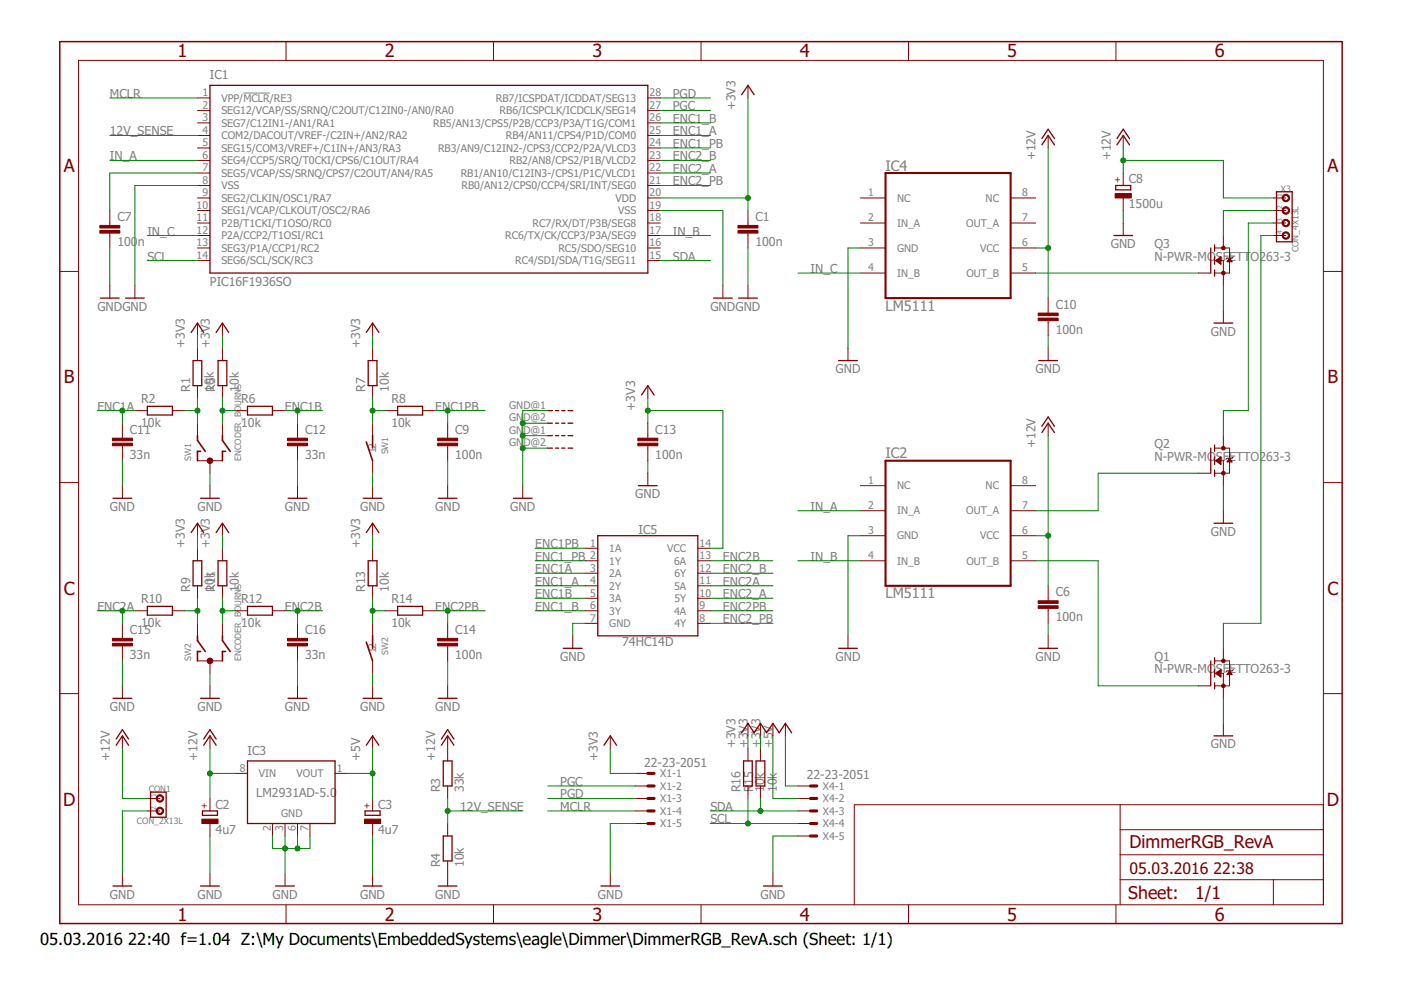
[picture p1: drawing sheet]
<svg xmlns="http://www.w3.org/2000/svg" width="297mm" height="210mm" viewBox="0 0 297 210" stroke-linecap="round" stroke-linejoin="round" font-family="sans-serif">
<path d="M51.6 19.7h5.6" fill="none" stroke="#808080" stroke-width=".21"/>
<g fill="none" stroke="#800000" stroke-width=".21">
<path d="M16.7 12.8h263.9v179h-263.9zM60.6 8.8v4M104.6 8.8v4M148.6 8.8v4M158.6 18.1v2.7M192.6 8.8v4M236.6 8.8v4M41.9 20.8h2.6M41.9 23.4h2.6M41.9 26.1h2.6M41.9 28.7h2.6M41.9 31.4h2.6"/>
<path d="M41.9 34h2.6M41.9 36.7h2.6M41.9 39.3h2.6M137.4 20.8h2.6M137.4 23.4h2.6M137.4 26.1h2.6M137.4 28.7h2.6M137.4 31.4h2.6M137.4 34h2.6M137.4 36.7h2.6M137.4 39.3h2.6M222.2 28.7v2.7"/>
<path d="M238.1 28.7v2.7M238.1 36.7v2.6M12.7 57.6h4M23.3 44.6v3.2M23.3 49.4v3.2M41.9 42h2.6M41.9 44.6h2.6M41.9 47.3h2.6M41.9 49.9h2.6M41.9 52.6h2.6M41.9 55.2h2.6M137.4 42h2.6"/>
<path d="M137.4 44.6h2.6M137.4 47.3h2.6M137.4 49.9h2.6M137.4 52.6h2.6M137.4 55.2h2.6M158.6 44.6v3.2M158.6 49.4v3.2M182.4 42h5.3M182.4 47.3h5.3M182.4 52.6h5.3M182.4 57.9h5.3M214.3 42h5.3"/>
<path d="M214.3 47.3h5.3M214.3 52.6h5.3M214.3 57.9h5.3M238.1 42v2.6M238.1 47.3v2.6M254.1 57.9h2.6M257.5 52.6h3.2v5.3h-3.2M257.5 55.2h1.9v5.3M257.8 55.2l1-.8v1.6zM257.9 55.3h.9M257.9 55.2h.9M258 55.4h.8"/>
<path d="M258 55.1h.8M258.2 55.6h.6M258.2 54.9h.6M258.4 55.7h.4M258.4 54.8h.4M258.5 55.8h.3M258.6 54.7h.2M258.7 55.9h.1M258.7 54.5h.1M259.4 49.9v2.7M260.2 55.4h1M260.3 55.3h.8"/>
<path d="M260.4 55.2h.6M260.5 55.1h.4M260.6 54.9h.2M260.6 54.8h.2M260.7 54.7l.5 .8h-1zM261.5 54.4l-.3 .3h-1l-.3 .3M270 42h2.6M270 44.6h2.6M270 47.3h2.6M270 49.9h2.6M280.6 57.6h4M23.3 60.5v2.7"/>
<path d="M28.6 60.5v2.7M41.9 68.5v2.7M41.9 73.8v2.7M47.2 68.5v2.7M47.2 73.8v2.7M79 68.5v2.7M79 73.8v2.7M153.3 60.5v2.7M158.6 60.5v2.7M179.8 73.8v2.7M222.2 63.2v3.2M222.2 68v3.2"/>
<path d="M222.2 73.8v2.7M259.4 65.8v2.7M26 89.7v3.2M26 94.5v3.2M28.6 87.1h2.6M36.6 87.1h2.6M41.9 97.7h5.3M41.9 81.8v2.6M41.9 89.7v2.7M44.5 97.7v2.6M47.2 81.8v2.6M47.2 89.7v2.7"/>
<path d="M49.8 87.1h2.7M57.8 87.1h2.6M63.1 89.7v3.2M63.1 94.5v3.2M79 81.8v2.6M79 89.7v2.7M79 97.7v2.6M81.6 87.1h2.7M89.6 87.1h2.7M94.9 89.7v3.2M94.9 94.5v3.2M137.4 81.8v2.6"/>
<path d="M137.4 89.7v3.2M137.4 94.5v3.2M222.2 89.7v2.7M257.5 97.7h1.9v5.3M257.5 95h3.2v5.3h-3.2M257.8 97.7l1-.8v1.6zM257.8 97.7h1M257.9 97.6h.9M258 97.9h.8M258.1 97.5h.7M258.2 98h.6M258.2 97.3h.6"/>
<path d="M258.3 98.1h.5M258.4 97.2h.4M258.5 98.2h.3M258.6 97.1h.2M258.7 98.4h.1M258.7 97h.1M259.4 92.4v2.6M260.2 97.9h1M260.3 97.7h.8M260.4 97.6h.6M260.5 97.5h.4M260.6 97.3h.2"/>
<path d="M260.6 97.2h.1M260.7 97.2l.5 .7h-1zM261.5 96.9l-.3 .3h-1l-.3 .2M12.7 102.3h4M26 103v2.6M41.9 110.9v2.7M41.9 116.2v2.7M44.5 103v2.6M47.2 110.9v2.7M47.2 116.2v2.7M63.1 103v2.6M79 103v2.6"/>
<path d="M79 110.9v2.7M79 116.2v2.7M94.9 103v2.6M110.8 103v2.6M124.1 118.9h2.6M124.1 116.2h2.6M137.4 100.3v2.7M148 118.9h2.6M148 116.2h2.6M182.4 103h5.3M182.4 108.3h5.3M182.4 113.6h5.3"/>
<path d="M182.4 118.9h5.3M214.3 103h5.3M214.3 108.3h5.3M214.3 113.6h5.3M214.3 118.9h5.3M254.1 100.3h2.6M259.4 108.3v2.6M280.6 102.3h4M26 132.2v3.1M26 136.9v3.2M28.6 129.5h2.6M36.6 129.5h2.6"/>
<path d="M41.9 124.2v2.7M41.9 132.2v2.6M47.2 124.2v2.7M47.2 132.2v2.6M49.8 129.5h2.7M57.8 129.5h2.6M63.1 132.2v3.1M63.1 136.9v3.2M79 124.2v2.7M79 132.2v2.6M81.6 129.5h2.7M89.6 129.5h2.7"/>
<path d="M94.9 132.2v3.1M94.9 136.9v3.2M121.4 134.8v2.7M124.1 126.9h2.6M124.1 124.2h2.6M124.1 121.5h2.6M124.1 129.5h2.6M124.1 132.2h2.6M148 126.9h2.6M148 124.2h2.6M148 121.5h2.6M148 129.5h2.6"/>
<path d="M148 132.2h2.6M179.8 134.8v2.7M222.2 124.2v3.2M222.2 129v3.2M222.2 134.8v2.7M259.4 137.5v2.6M12.7 147.1h4M26 145.4v2.7M26 156v2.7M41.9 140.1h5.3M44.5 140.1v2.7M44.5 145.4v2.7"/>
<path d="M44.5 156v2.7M63.1 145.4v2.7M79 140.1v2.7M79 145.4v2.7M79 156v2.7M94.9 145.4v2.7M94.9 156v5.3M129.4 156v2.7M158.6 153.4v2.6M158.6 158.7v2.6M161.2 153.4v2.6M161.2 158.7v2.6"/>
<path d="M163.9 153.4v2.6M166.5 153.4v2.6M254.1 145.4h2.6M257.5 142.8h1.9v5.3M257.5 140.1h3.2v5.3h-3.2M257.8 142.8l1-.8v1.6zM257.9 142.7h.9M258 142.9h.8M258 142.6h.8M258.2 143.1h.6M258.2 142.4h.6M258.4 143.2h.4"/>
<path d="M258.4 142.3h.4M258.5 143.3h.3M258.6 142.2h.2M258.7 143.4h.1M258.7 142h.1M259.4 153.4v2.6M260.2 142.9h1M260.3 142.8h.8M260.4 142.7h.6M260.5 142.6h.4M260.6 142.4h.2M260.6 142.3h.2"/>
<path d="M260.7 142.2l.5 .8h-1zM261.5 142l-.3 .2h-1l-.3 .3M280.6 147.1h4M31.2 169.3h2.7M31.2 171.9h2.7M44.5 169.3v2.6M44.5 174.6v2.6M49.8 164h2.7M57.8 174.6v2.6M60.4 174.6v2.6M63.1 174.6v2.6M65.7 174.6v2.6"/>
<path d="M71 164h2.7M79 169.3v2.6M79 174.6v2.6M94.9 166.6v2.7M94.9 174.6v2.6M134.7 164h2.7M134.7 166.6h2.7M134.7 169.3h2.7M134.7 171.9h2.7M134.7 174.6h2.7M158.6 166.6v2.7M161.2 166.6v2.7"/>
<path d="M169.2 166.6h2.6M169.2 169.3h2.6M169.2 171.9h2.6M169.2 174.6h2.6M169.2 177.2h2.6M237.5 170.6v21.2M237.5 175.9h43.1M280.6 170.6h-99.5v21.2M26 185.2v2.7M44.5 185.2v2.7M60.4 185.2v2.7M60.6 191.8v4"/>
<path d="M79 185.2v2.7M94.9 182.5v5.4M104.6 191.8v4M129.4 185.2v2.7M148.6 191.8v4M163.9 185.2v2.7M192.6 191.8v4M236.6 191.8v4M237.5 186.5h43.1M237.5 181.2h43.1M270 186.5v5.3"/>
</g>
<path d="M12.7 8.8h271.9v187h-271.9z" fill="none" stroke="#800000" stroke-width=".32"/>
<g fill="none" stroke="#800000" stroke-width=".28">
<path d="M44.5 18.1h92.9v39.8h-92.9zM157.2 20.1l1.4-2 1.3 2M220.9 30.7l1.3-2 1.4 2M220.9 29.4l1.3-2 1.4 2M236.6 39.3h3.1v1h-3.1zM236.8 30.7l1.3-2 1.4 2M236.8 29.4l1.3-2 1.4 2M236.2 49.9h3.9M256.7 52.6v5.3M257.5 51.9v1.4M257.5 54.4v1.6M257.5 57.2v1.3"/>
<path d="M270.6 40.7h3.4v10.6h-3.4zM21.3 63.2h4M26.6 63.2h4M40.5 70.5l1.4-2 1.3 2M40.9 76.5h1.9v5.3h-1.9zM45.8 70.5l1.4-2 1.3 2M46.2 76.5h1.9v5.3h-1.9zM77.7 70.5l1.3-2 1.3 2M78.1 76.5h1.8v5.3h-1.8zM151.3 63.2h4M156.6 63.2h4M177.8 76.5h4"/>
<path d="M220.2 76.5h4M257.4 68.5h4M31.2 86.1h5.4v1.9h-5.4zM52.5 86.1h5.3v1.9h-5.3zM84.3 86.1h5.3v1.9h-5.3zM116.1 87.1h1M116.1 89.7h1M116.1 92.4h1M116.1 95h1M117.8 87.1h.6M117.8 89.7h.6M117.8 92.4h.6"/>
<path d="M117.8 95h.6M119.1 87.1h.7M119.1 89.7h.7M119.1 92.4h.7M119.1 95h.7M120.4 87.1h1M120.4 89.7h1M120.4 92.4h1M120.4 95h1M136 83.8l1.4-2 1.3 2M220.9 91.7l1.3-2 1.4 2M220.9 90.4l1.3-2 1.4 2"/>
<path d="M256.7 95v5.3M257.5 94.4v1.3M257.5 96.9v1.6M257.5 99.7v1.3M24 105.6h3.9M40.5 112.9l1.4-2 1.3 2M40.9 118.9h1.9v5.3h-1.9zM42.5 105.6h4M45.8 112.9l1.4-2 1.3 2M46.2 118.9h1.9v5.3h-1.9zM61.1 105.6h4M77 105.6h4"/>
<path d="M77.7 112.9l1.3-2 1.3 2M78.1 118.9h1.8v5.3h-1.8zM92.9 105.6h4M108.8 105.6h4M126.7 113.6h21.3v21.2h-21.3zM135.4 103h3.9M257.4 110.9h4M31.2 128.6h5.4v1.8h-5.4zM52.5 128.6h5.3v1.8h-5.3zM84.3 128.6h5.3v1.8h-5.3zM119.4 137.5h4M177.8 137.5h4"/>
<path d="M220.2 137.5h4M257.5 139.4v1.4M24 148.1h3.9M24.6 158l1.4-2 1.3 2M24.6 156.7l1.4-2 1.3 2M42.5 148.1h4M43.2 158l1.3-2 1.3 2M43.2 156.7l1.3-2 1.3 2M61.1 148.1h4M77 148.1h4M77.7 158l1.3-2 1.3 2M92.9 148.1h4"/>
<path d="M93.6 158l1.3-2 1.3 2M93.6 156.7l1.3-2 1.3 2M128.1 158l1.3-2 1.3 2M157.2 155.4l1.4-2 1.3 2 1.3-2 1.3 2 1.4-2 1.3 2 1.3-2 1.4 2M256.7 140.1v5.3M257.4 156h4M257.5 142v1.6M257.5 144.8v1.3M31.9 168h3.3v5.3h-3.3zM42.9 171.9h3.2v1h-3.2zM52.5 161.3h18.5v13.3h-18.5zM77.4 171.9h3.2v1h-3.2z"/>
<path d="M94 161.3h1.8v5.3h-1.8zM94 177.2h1.8v5.3h-1.8zM157.6 161.3h1.9v5.3h-1.9zM160.3 161.3h1.9v5.3h-1.9zM24 187.9h3.9M42.5 187.9h4M58.4 187.9h4M77 187.9h4M92.9 187.9h4M127.4 187.9h4M161.9 187.9h4"/>
</g>
<path d="M137.4 164h1.3M137.4 166.6h1.3M137.4 169.3h1.3M137.4 171.9h1.3M137.4 174.6h1.3M171.8 166.6h1.4M171.8 169.3h1.4M171.8 171.9h1.4M171.8 174.6h1.4M171.8 177.2h1.4" fill="none" stroke="#800000" stroke-width=".66"/>
<g fill="#800000" stroke="#800000" stroke-width=".21">
<path d="M156.5 48.9h4.2v.5h-4.2z"/>
<path d="M156.5 47.8h4.2v.5h-4.2z"/>
<path d="M42.8 173.7h3.4v.9h-3.4z"/>
<path d="M77.3 173.7h3.4v.9h-3.4z"/>
<path d="M220.1 128.4h4.2v.6h-4.2z"/>
<path d="M220.1 127.4h4.2v.5h-4.2z"/>
<path d="M21.2 48.9h4.2v.5h-4.2z"/>
<path d="M21.2 47.8h4.2v.5h-4.2z"/>
<path d="M236.4 41h3.5v1h-3.5z"/>
<path d="M220.1 67.4h4.2v.6h-4.2z"/>
<path d="M220.1 66.4h4.2v.5h-4.2z"/>
<path d="M92.8 94h4.2v.5h-4.2z"/>
<path d="M92.8 92.9h4.2v.6h-4.2z"/>
<path d="M23.8 94h4.3v.5h-4.3z"/>
<path d="M23.8 92.9h4.3v.6h-4.3z"/>
<path d="M61 94h4.2v.5h-4.2z"/>
<path d="M61 92.9h4.2v.6h-4.2z"/>
<path d="M135.2 94h4.3v.5h-4.3z"/>
<path d="M135.2 92.9h4.3v.6h-4.3z"/>
<path d="M92.8 136.4h4.2v.5h-4.2z"/>
<path d="M92.8 135.3h4.2v.6h-4.2z"/>
<path d="M23.8 136.4h4.3v.5h-4.3z"/>
<path d="M23.8 135.3h4.3v.6h-4.3z"/>
<path d="M61 136.4h4.2v.5h-4.2z"/>
<path d="M61 135.3h4.2v.6h-4.2z"/>
</g>
<g fill="#800000" stroke="#800000" stroke-width=".21">
<path d="M272 41.5a.8 .8 0 0 1 1.3 0 .8 .8 0 0 1-.4 1.2 .8 .8 0 0 1-1.1-.7h.3a.53 .53 0 0 1 .7-.5 .53 .53 0 0 1 .2 .8 .53 .53 0 0 1-.9-.1v-.2h-.3z" fill-rule="evenodd"/>
<path d="M272 44.1a.8 .8 0 0 1 1.3 0 .8 .8 0 0 1-.4 1.3 .8 .8 0 0 1-1.1-.8h.3a.53 .53 0 0 1 .7-.5 .53 .53 0 0 1 .2 .9 .53 .53 0 0 1-.9-.2v-.2h-.3z" fill-rule="evenodd"/>
<path d="M272 46.8a.8 .8 0 0 1 1.3 0 .8 .8 0 0 1-.4 1.2 .8 .8 0 0 1-1.1-.7h.3a.53 .53 0 0 1 .7-.6 .53 .53 0 0 1 .2 .9 .53 .53 0 0 1-.9-.1v-.2h-.3z" fill-rule="evenodd"/>
<path d="M272 49.4a.8 .8 0 0 1 1.3 .1 .8 .8 0 0 1-.4 1.2 .8 .8 0 0 1-1.1-.8h.3a.53 .53 0 0 1 .7-.5 .53 .53 0 0 1 .2 .9 .53 .53 0 0 1-.9-.2v-.2h-.3z" fill-rule="evenodd"/>
<path d="M33.3 168.8a.8 .8 0 0 1 1.3 .1 .8 .8 0 0 1-.5 1.2 .8 .8 0 0 1-1-.8h.3a.53 .53 0 0 1 .7-.5 .53 .53 0 0 1 .2 .8 .53 .53 0 0 1-.9-.1v-.2h-.3z" fill-rule="evenodd"/>
<path d="M33.3 171.4a.8 .8 0 0 1 1.3 .1 .8 .8 0 0 1-.5 1.2 .8 .8 0 0 1-1-.8h.3a.53 .53 0 0 1 .7-.5 .53 .53 0 0 1 .2 .9 .53 .53 0 0 1-.9-.2v-.2h-.3z" fill-rule="evenodd"/>
<circle cx="259.4" cy="145.4" r=".38"/>
<circle cx="259.4" cy="140.1" r=".38"/>
<circle cx="259.4" cy="100.3" r=".38"/>
<circle cx="259.4" cy="95" r=".38"/>
<circle cx="259.4" cy="57.9" r=".38"/>
<circle cx="259.4" cy="52.6" r=".38"/>
<circle cx="44.5" cy="97.7" r=".59"/>
<circle cx="44.5" cy="140.1" r=".59"/>
</g>
<path d="M187.7 36.7h26.6v26.5h-26.6zM187.7 97.7h26.6v26.5h-26.6z" fill="none" stroke="#800000" stroke-width=".44"/>
<path d="M41.9 92.4v1l1.6 2.3M42.5 95.7h-.6v2M47.2 92.4v1l1.6 2.3M47.8 95.7h-.6v2M77.7 93.7l1.3 4M79 92.4v2.6M41.9 134.8v1l1.6 2.3M42.5 138.1h-.6v2M47.2 134.8v1l1.6 2.3M47.8 138.1h-.6v2M77.7 136.1l1.3 4M79 134.8v2.7" fill="none" stroke="#800000" stroke-width=".34"/>
<g fill="none" stroke="#008000" stroke-width=".21">
<path d="M23.3 34h18.6M23.3 20.8h18.6M23.3 28.7h18.6M41.9 39.3h-13.3v21.2M41.9 36.7h-18.6v7.9M140 39.3h10.6M140 34h10.6M140 23.4h10.6M140 20.8h10.6M140 36.7h10.6M140 28.7h10.6M140 31.4h10.6"/>
<path d="M140 26.1h10.6M158.6 20.8v23.8M222.2 31.4v31.8M238.1 34h21.3v8h10.6M238.1 31.4v5.3M23.3 52.6v7.9M31.2 49.9h10.7M31.2 55.2h10.7M140 44.6h13.3v15.9M140 42h18.6M140 49.9h10.6M140 55.2h10.6"/>
<path d="M158.6 52.6v7.9M169.2 57.9h13.2M182.4 52.6h-2.6v21.2M219.6 52.6h2.6M219.6 57.9h34.5M238.1 44.6v2.7M270 44.6h-10.6v5.3M270 47.3h-5.3v39.8h-5.3v5.3M270 49.9h-2.7v82.3h-7.9v5.3M41.9 71.2v2.6M47.2 71.2v2.6M79 71.2v2.6"/>
<path d="M222.2 71.2v2.6M259.4 60.5v5.3M20.6 87.1h8M26 87.1v2.6M26 97.7v5.3M39.2 87.1h2.7M41.9 84.4v5.3M47.2 87.1h2.6M47.2 84.4v5.3M60.4 87.1h8M63.1 87.1v2.6M63.1 97.7v5.3"/>
<path d="M79 84.4v5.3M79 87.1h2.6M92.3 87.1h10.6M94.9 87.1v2.6M94.9 97.7v5.3M110.8 95h5.3M110.8 92.4h5.3M110.8 89.7h5.3M116.1 87.1h-5.3v15.9M137.4 87.1h15.9v29.1h-2.7M137.4 84.4v5.3M137.4 97.7v2.6"/>
<path d="M222.2 92.4v31.8M41.9 113.6v2.6M44.5 100.3v2.7M47.2 113.6v2.6M79 100.3v2.7M79 113.6v2.6M113.5 118.9h10.6M113.5 116.2h10.6M150.6 118.9h13.3M169.2 118.9h13.2M169.2 108.3h13.2M182.4 113.6h-2.6v21.2"/>
<path d="M219.6 113.6h2.6M219.6 118.9h13.2v26.5h21.3M254.1 100.3h-21.3v8h-13.2M259.4 103v5.3M20.6 129.5h8M26 129.5v2.7M39.2 129.5h2.7M41.9 126.9v5.3M47.2 126.9v5.3M47.2 129.5h2.6M60.4 129.5h8M63.1 129.5v2.7"/>
<path d="M79 126.9v5.3M79 129.5h2.6M92.3 129.5h10.6M94.9 129.5v2.7M113.5 121.5h10.6M113.5 126.9h10.6M113.5 129.5h10.6M113.5 124.2h10.6M124.1 132.2h-2.7v2.6M150.6 132.2h13.3M150.6 121.5h13.3M150.6 126.9h13.3"/>
<path d="M150.6 129.5h13.3M150.6 124.2h13.3M222.2 132.2v2.6M26 140.1v5.3M26 158.7v10.6h5.2M44.5 142.8v2.6M44.5 158.7v10.6M63.1 140.1v5.3M79 142.8v2.6M79 158.7v10.6M94.9 140.1v5.3M129.4 158.7v5.3h5.3"/>
<path d="M158.6 156v2.7M161.2 156v2.7M163.9 156v13.3h5.3M166.5 156v10.6h2.7M259.4 148.1v5.3M31.2 171.9h-5.2v13.3M44.5 177.2v8M44.5 164h5.3M57.8 177.2v2.7h7.9v-2.7M60.4 177.2v8M63.1 177.2v2.7M73.7 164h5.3"/>
<path d="M79 177.2v8M94.9 171.9h15.9M94.9 169.3v5.3M116.1 171.9h18.6M116.1 169.3h18.6M116.1 166.6h18.6M134.7 174.6h-5.3v10.6M150.6 174.6h18.6M150.6 171.9h18.6M158.6 169.3v5.3M161.2 169.3v2.6M169.2 177.2h-5.3v8"/>
</g>
<g fill="#008000" stroke="#008000" stroke-width=".21">
<circle cx="60.4" cy="179.9" r=".53"/>
<circle cx="63.1" cy="179.9" r=".53"/>
<circle cx="110.8" cy="95" r=".53"/>
<circle cx="110.8" cy="92.4" r=".53"/>
<circle cx="110.8" cy="89.7" r=".53"/>
<circle cx="44.5" cy="164" r=".53"/>
<circle cx="222.2" cy="113.6" r=".53"/>
<circle cx="238.1" cy="34" r=".53"/>
<circle cx="222.2" cy="52.6" r=".53"/>
<circle cx="79" cy="164" r=".53"/>
<circle cx="94.9" cy="171.9" r=".53"/>
<circle cx="158.6" cy="42" r=".53"/>
<circle cx="137.4" cy="87.1" r=".53"/>
<circle cx="161.2" cy="171.9" r=".53"/>
<circle cx="158.6" cy="174.6" r=".53"/>
<circle cx="47.2" cy="87.1" r=".53"/>
<circle cx="41.9" cy="87.1" r=".53"/>
<circle cx="79" cy="87.1" r=".53"/>
<circle cx="26" cy="87.1" r=".53"/>
<circle cx="63.1" cy="87.1" r=".53"/>
<circle cx="94.9" cy="87.1" r=".53"/>
<circle cx="47.2" cy="129.5" r=".53"/>
<circle cx="41.9" cy="129.5" r=".53"/>
<circle cx="79" cy="129.5" r=".53"/>
<circle cx="26" cy="129.5" r=".53"/>
<circle cx="63.1" cy="129.5" r=".53"/>
<circle cx="94.9" cy="129.5" r=".53"/>
</g>
<g font-size="3.9" fill="#800000">
<text x="37.6" y="12.2">1</text>
<text x="81.6" y="12.2">2</text>
<text x="125.6" y="12.2">3</text>
<text x="169.6" y="12.2">4</text>
<text x="213.6" y="12.2">5</text>
<text x="257.6" y="12.2">6</text>
<text x="13.5" y="36.5">A</text>
<text x="281.4" y="36.5">A</text>
<text x="13.5" y="81.3">B</text>
<text x="281.5" y="81.3">B</text>
<text x="13.5" y="126.1">C</text>
<text x="281.4" y="126.1">C</text>
<text x="13.4" y="170.8">D</text>
<text x="281.3" y="170.8">D</text>
<text x="37.6" y="195.2">1</text>
<text x="81.6" y="195.2">2</text>
<text x="125.6" y="195.2">3</text>
<text x="169.6" y="195.2">4</text>
<text x="213.6" y="195.2">5</text>
<text x="257.6" y="195.2">6</text>
</g>
<g font-size="3.7" fill="#800000">
<text x="239.5" y="179.9">DimmerRGB_RevA</text>
<text x="239.2" y="190.6">Sheet:</text>
<text x="253.4" y="190.5">1/1</text>
</g>
<g font-size="3.5">
<text x="8.5" y="200.4">05.03.2016</text>
<text x="27.2" y="200.4">22:40 f=1.04 Z:\My Documents\EmbeddedSystems\eagle\Dimmer\DimmerRGB_RevA.sch (Sheet: 1/1)</text>
</g>
<g font-size="3.4" fill="#800000">
<text x="239.5" y="185.2">05.03.2016</text>
<text x="257.3" y="185.2">22:38</text>
</g>
<g font-size="3.1" fill="#808080">
<text x="187.7" y="36.2">IC4</text>
<text x="187.7" y="65.8">LM5111</text>
<text x="187.7" y="97.2">IC2</text>
<text x="187.7" y="126.9">LM5111</text>
</g>
<g font-size="2.6" fill="#808080">
<text x="44.5" y="16.8">IC1</text>
<text x="23.3" y="20.8">MCLR</text>
<text x="142.7" y="23.4">PGC</text>
<text x="142.7" y="20.8">PGD</text>
<text x="155.9" y="23.4" transform="rotate(-90 155.9 23.4)">+3V3</text>
<text x="23.3" y="28.7">12V_SENSE</text>
<text x="142.7" y="26.1">ENC1_B</text>
<text x="142.7" y="28.7">ENC1_A</text>
<text x="23.3" y="34">IN_A</text>
<text x="142.7" y="34">ENC2_B</text>
<text x="142.7" y="31.4">ENC1_PB</text>
<text x="219.6" y="34" transform="rotate(-90 219.6 34)">+12V</text>
<text x="235.5" y="34" transform="rotate(-90 235.5 34)">+12V</text>
<text x="142.7" y="36.7">ENC2_A</text>
<text x="142.7" y="39.3">ENC2_PB</text>
<text x="239.3" y="38.8">C8</text>
<text x="24.9" y="46.9">C7</text>
<text x="160.2" y="46.9">C1</text>
<text x="239.3" y="44.1">1500u</text>
<text x="24.9" y="52.2">100</text>
<text x="29.2" y="52.2">n</text>
<text x="31.2" y="49.9">IN_C</text>
<text x="142.7" y="49.9">IN_B</text>
<text x="160.2" y="52.2">100n</text>
<text x="235.5" y="52.6">GND</text>
<text x="244.8" y="52.6">Q3</text>
<text x="31.2" y="55.2">SCL</text>
<text x="142.7" y="55.2">SDA</text>
<text x="171.8" y="57.9">IN_C</text>
<text x="244.8" y="55.2">N-PWR-MOSFETT</text>
<text x="265.1" y="55.2">O263-3</text>
<text x="20.6" y="65.8">GNDGND</text>
<text x="44.5" y="60.5">PIC16F1936SO</text>
<text x="150.6" y="65.8">GNDGND</text>
<text x="223.8" y="65.5">C10</text>
<text x="223.8" y="70.8">100n</text>
<text x="256.7" y="71.2">GND</text>
<text x="39.2" y="73.8" transform="rotate(-90 39.2 73.8)">+3V3</text>
<text x="44.5" y="73.8" transform="rotate(-90 44.5 73.8)">+3V3</text>
<text x="76.3" y="73.8" transform="rotate(-90 76.3 73.8)">+3V3</text>
<text x="40.3" y="83.1" transform="rotate(-90 40.3 83.1)">R1</text>
<text x="45.3" y="83.1" transform="rotate(-90 45.3 83.1)">10k</text>
<text x="45.6" y="83.1" transform="rotate(-90 45.6 83.1)">R5</text>
<text x="50.6" y="83.1" transform="rotate(-90 50.6 83.1)">10k</text>
<text x="77.4" y="83.1" transform="rotate(-90 77.4 83.1)">R7</text>
<text x="82.4" y="83.1" transform="rotate(-90 82.4 83.1)">10k</text>
<text x="177.1" y="79.1">GND</text>
<text x="219.6" y="79.1">GND</text>
<text x="20.6" y="87.1">ENC1A</text>
<text x="29.9" y="85.5">R2</text>
<text x="51.1" y="85.5">R6</text>
<text x="60.4" y="87.1">EN</text>
<text x="63.7" y="87.1">C1B</text>
<text x="83" y="85.5">R8</text>
<text x="92.3" y="87.1">EN</text>
<text x="95.5" y="87.1">C1PB</text>
<text x="134.7" y="87.1" transform="rotate(-90 134.7 87.1)">+3V3</text>
<text x="27.5" y="92">C11</text>
<text x="29.9" y="90.5">10k</text>
<text x="51.1" y="90.5">10k</text>
<text x="64.7" y="92">C12</text>
<text x="83" y="90.5">10k</text>
<text x="96.5" y="92">C9</text>
<text x="138.9" y="92">C13</text>
<text x="219.6" y="95" transform="rotate(-90 219.6 95)">+12V</text>
<text x="244.8" y="95">Q2</text>
<text x="27.5" y="97.3">33n</text>
<text x="64.7" y="97.3">33n</text>
<text x="96.5" y="97.3">100n</text>
<text x="138.9" y="97.3">100n</text>
<text x="244.8" y="97.7">N-PWR-MOSFETTO263-3</text>
<text x="134.7" y="105.6">GND</text>
<text x="23.3" y="108.3">GND</text>
<text x="41.9" y="108.3">GND</text>
<text x="60.4" y="108.3">GND</text>
<text x="76.3" y="108.3">GND</text>
<text x="92.3" y="108.3">GND</text>
<text x="108.2" y="108.3">GND</text>
<text x="135.4" y="113.2">IC5</text>
<text x="171.8" y="108.3">IN_A</text>
<text x="256.7" y="113.6">GND</text>
<text x="39.2" y="116.2" transform="rotate(-90 39.2 116.2)">+3V3</text>
<text x="44.5" y="116.2" transform="rotate(-90 44.5 116.2)">+3V3</text>
<text x="76.3" y="116.2" transform="rotate(-90 76.3 116.2)">+3V3</text>
<text x="113.5" y="118.9">ENC1_PB</text>
<text x="113.5" y="116.2">ENC1PB</text>
<text x="153.3" y="118.9">ENC2B</text>
<text x="171.8" y="118.9">IN_B</text>
<text x="40.3" y="125.5" transform="rotate(-90 40.3 125.5)">R9</text>
<text x="45.3" y="125.5" transform="rotate(-90 45.3 125.5)">10k</text>
<text x="45.6" y="125.5" transform="rotate(-90 45.6 125.5)">R11</text>
<text x="50.6" y="125.5" transform="rotate(-90 50.6 125.5)">10k</text>
<text x="77.4" y="125.5" transform="rotate(-90 77.4 125.5)">R13</text>
<text x="82.4" y="125.5" transform="rotate(-90 82.4 125.5)">10k</text>
<text x="113.5" y="121.5">ENC1A</text>
<text x="113.5" y="124.2">ENC1_A</text>
<text x="153.3" y="121.5">ENC2_B</text>
<text x="153.3" y="124.2">ENC2A</text>
<text x="20.6" y="129.5">ENC2A</text>
<text x="29.9" y="127.9">R10</text>
<text x="51.1" y="127.9">R12</text>
<text x="60.4" y="129.5">EN</text>
<text x="63.7" y="129.5">C2B</text>
<text x="83" y="127.9">R14</text>
<text x="92.3" y="129.5">EN</text>
<text x="95.5" y="129.5">C2PB</text>
<text x="113.5" y="129.5">ENC1_B</text>
<text x="113.5" y="126.9">ENC1B</text>
<text x="153.3" y="126.9">ENC2_A</text>
<text x="153.3" y="129.5">ENC2PB</text>
<text x="223.8" y="131.8">100n</text>
<text x="223.8" y="126.5">C6</text>
<text x="27.5" y="134.4">C15</text>
<text x="29.9" y="133">10k</text>
<text x="51.1" y="133">10k</text>
<text x="64.7" y="134.4">C16</text>
<text x="83" y="133">10k</text>
<text x="96.5" y="134.4">C14</text>
<text x="131.9" y="137.1">74HC14D</text>
<text x="153.3" y="132.2">ENC2_PB</text>
<text x="27.5" y="139.7">33n</text>
<text x="64.7" y="139.7">33n</text>
<text x="96.5" y="139.7">100n</text>
<text x="118.8" y="140.1">GND</text>
<text x="177.1" y="140.1">GND</text>
<text x="219.6" y="140.1">GND</text>
<text x="244.8" y="142.8">N-PWR-MOSFETTO263-3</text>
<text x="244.8" y="140.1">Q1</text>
<text x="23.3" y="150.7">GND</text>
<text x="41.9" y="150.7">GND</text>
<text x="60.4" y="150.7">GND</text>
<text x="76.3" y="150.7">GND</text>
<text x="92.3" y="150.7">GND</text>
<text x="23.3" y="161.3" transform="rotate(-90 23.3 161.3)">+12V</text>
<text x="41.9" y="161.3" transform="rotate(-90 41.9 161.3)">+12V</text>
<text x="52.5" y="160">IC3</text>
<text x="76.3" y="161.3" transform="rotate(-90 76.3 161.3)">+5V</text>
<text x="92.3" y="161.3" transform="rotate(-90 92.3 161.3)">+12V</text>
<text x="126.7" y="161.3" transform="rotate(-90 126.7 161.3)">+3V3</text>
<text x="155.9" y="158.7" transform="rotate(-90 155.9 158.7)">+3V3</text>
<text x="158.6" y="158.7" transform="rotate(-90 158.6 158.7)">+3V3</text>
<text x="161.2" y="158.7" transform="rotate(-90 161.2 158.7)">+3V3</text>
<text x="163.9" y="158.7" transform="rotate(-90 163.9 158.7)">+5V</text>
<text x="256.7" y="158.7">GND</text>
<text x="93.3" y="168" transform="rotate(-90 93.3 168)">R3</text>
<text x="98.4" y="168" transform="rotate(-90 98.4 168)">33k</text>
<text x="118.8" y="166.6">PGC</text>
<text x="136.6" y="162.5">22-23-2051</text>
<text x="157" y="168" transform="rotate(-90 157 168)">R16</text>
<text x="159.7" y="168" transform="rotate(-90 159.7 168)">R15</text>
<text x="162" y="168" transform="rotate(-90 162 168)">10k</text>
<text x="164.7" y="168" transform="rotate(-90 164.7 168)">10k</text>
<text x="171" y="165.2">22-23-2051</text>
<text x="45.7" y="171.4">C2</text>
<text x="54.3" y="169">LM2931AD-5.0</text>
<text x="80.2" y="171.4">C3</text>
<text x="97.6" y="171.9">12V_SENSE</text>
<text x="118.8" y="169.3">PGD</text>
<text x="118.8" y="171.9">MCLR</text>
<text x="150.6" y="171.9">SDA</text>
<text x="45.7" y="176.7">4u7</text>
<text x="80.2" y="176.7">4u7</text>
<text x="150.6" y="174.6">SCL</text>
<text x="93.3" y="183.9" transform="rotate(-90 93.3 183.9)">R4</text>
<text x="98.4" y="183.9" transform="rotate(-90 98.4 183.9)">10k</text>
<text x="23.3" y="190.5">GND</text>
<text x="41.9" y="190.5">GND</text>
<text x="57.8" y="190.5">GND</text>
<text x="76.3" y="190.5">GND</text>
<text x="92.3" y="190.5">GND</text>
<text x="126.7" y="190.5">GND</text>
<text x="161.2" y="190.5">GND</text>
</g>
<g font-size="2.2" fill="#808080">
<text x="42.9" y="20.4">1</text>
<text x="42.9" y="23">2</text>
<text x="47" y="21.6">VPP/MCLR/RE3</text>
<text x="105.1" y="21.6">RB7/ICSPDAT/ICDDAT/SEG13</text>
<text x="137.7" y="23">27</text>
<text x="137.7" y="20.4">28</text>
<text x="42.9" y="25.7">3</text>
<text x="42.9" y="28.3">4</text>
<text x="47" y="24.2">SEG12/VCAP/SS/SRNQ/C2OUT/C12IN0-/AN0/RA0</text>
<text x="47" y="26.9">SEG7/C12IN1-/AN1/RA1</text>
<text x="47" y="29.5">COM2/DACOUT/VREF-/C2IN+/AN2/RA2</text>
<text x="91.8" y="26.9">RB5/AN13/CPS5/P2B/CCP3/P3A/T1G/COM1</text>
<text x="105.9" y="24.2">RB6/ICSPCLK/ICDCLK/SEG14</text>
<text x="107.2" y="29.5">RB4/AN11/CPS4/P1D/COM0</text>
<text x="137.7" y="28.3">25</text>
<text x="137.7" y="25.7">26</text>
<text x="42.9" y="31">5</text>
<text x="42.9" y="33.6">6</text>
<text x="47" y="32.2">SEG15/COM3/VREF+/C1IN+/AN3/RA3</text>
<text x="47" y="34.8">SEG4/CCP5/SRQ/T0CKI/CPS6/C1OUT/RA4</text>
<text x="92.9" y="32.2">RB3/AN9/C12IN2-/CPS3/CCP2/P2A/VLCD3</text>
<text x="108" y="34.8">RB2/AN8/CPS2/P1B/VLCD2</text>
<text x="137.7" y="33.6">23</text>
<text x="137.7" y="31">24</text>
<text x="42.9" y="36.3">7</text>
<text x="42.9" y="39">8</text>
<text x="42.9" y="41.6">9</text>
<text x="47" y="37.5">SEG5/VCAP/SS/SRNQ/CPS7/C2OUT/AN4/RA5</text>
<text x="47" y="40.1">VSS</text>
<text x="97.7" y="37.5">RB1/AN10/C12IN3-/CPS1/P1C/VLCD1</text>
<text x="97.8" y="40.1">RB0/AN12/CPS0/CCP4/SRI/INT/SEG0</text>
<text x="137.7" y="41.6">20</text>
<text x="137.7" y="39">21</text>
<text x="137.7" y="36.3">22</text>
<text x="184.1" y="41.6">1</text>
<text x="216.7" y="41.6">8</text>
<text x="41.7" y="44.3">10</text>
<text x="41.7" y="46.9">11</text>
<text x="47" y="42.8">SEG2/CLKIN/OSC1/RA7</text>
<text x="47" y="45.4">SEG1/VCAP/CLKOUT/OSC2/RA6</text>
<text x="130.5" y="42.8">VDD</text>
<text x="131.1" y="45.4">VSS</text>
<text x="137.7" y="46.9">18</text>
<text x="137.7" y="44.3">19</text>
<text x="184.1" y="46.9">2</text>
<text x="190.2" y="42.8">NC</text>
<text x="209" y="42.8">NC</text>
<text x="216.7" y="46.9">7</text>
<text x="41.7" y="49.6">12</text>
<text x="41.7" y="52.2">13</text>
<text x="47" y="48.1">P2B/T1CKI/T1OSO/RC0</text>
<text x="47" y="50.7">P2A/CCP2/T1OSI/RC1</text>
<text x="47" y="53.4">SEG3/P1A/CCP1/RC2</text>
<text x="107.1" y="50.7">RC6/TX/CK/CCP3/P3A/SEG9</text>
<text x="112.9" y="48.1">RC7/RX/DT/P3B/SEG8</text>
<text x="118.4" y="53.4">RC5/SDO/SEG10</text>
<text x="137.7" y="52.2">16</text>
<text x="137.7" y="49.6">17</text>
<text x="184.1" y="52.2">3</text>
<text x="190.2" y="48.1">IN_A</text>
<text x="190.2" y="53.4">GND</text>
<text x="204.9" y="48.1">OUT_A</text>
<text x="207.8" y="53.4">VCC</text>
<text x="216.7" y="52.2">6</text>
<text x="41.7" y="54.9">14</text>
<text x="47" y="56">SEG6/SCL/SCK/RC3</text>
<text x="109.2" y="56">RC4/SDI/SDA/T1G/SEG11</text>
<text x="137.7" y="54.9">15</text>
<text x="184.1" y="57.5">4</text>
<text x="190.2" y="58.7">IN_B</text>
<text x="204.9" y="58.7">OUT_B</text>
<text x="216.7" y="57.5">5</text>
<text x="108" y="86.7">GND@1</text>
<text x="108" y="89.3">GN</text>
<text x="111" y="89.3">D@2</text>
<text x="108" y="92">GN</text>
<text x="108" y="94.7">GN</text>
<text x="111" y="92">D@1</text>
<text x="111" y="94.7">D@2</text>
<text x="79.8" y="96" transform="rotate(-90 79.8 96)">12</text>
<text x="184.1" y="102.6">1</text>
<text x="184.1" y="107.9">2</text>
<text x="190.2" y="103.8">NC</text>
<text x="209" y="103.8">NC</text>
<text x="216.7" y="102.6">8</text>
<text x="216.7" y="107.9">7</text>
<text x="184.1" y="113.2">3</text>
<text x="190.2" y="109.1">IN_A</text>
<text x="204.9" y="109.1">OUT_A</text>
<text x="216.7" y="113.2">6</text>
<text x="125.1" y="115.9">1</text>
<text x="125.1" y="118.5">2</text>
<text x="129.2" y="117">1A</text>
<text x="129.2" y="119.7">1Y</text>
<text x="141.5" y="117">VCC</text>
<text x="142.9" y="119.7">6A</text>
<text x="148.3" y="118.5">13</text>
<text x="148.3" y="115.9">14</text>
<text x="184.1" y="118.5">4</text>
<text x="190.2" y="114.4">GND</text>
<text x="190.2" y="119.7">IN_B</text>
<text x="204.9" y="119.7">OUT_B</text>
<text x="207.8" y="114.4">VCC</text>
<text x="216.7" y="118.5">5</text>
<text x="125.1" y="123.8">4</text>
<text x="125.1" y="121.2">3</text>
<text x="129.2" y="125">2Y</text>
<text x="129.2" y="122.3">2A</text>
<text x="142.9" y="125">5A</text>
<text x="143" y="122.3">6Y</text>
<text x="148.3" y="123.8">11</text>
<text x="148.3" y="121.2">12</text>
<text x="125.1" y="126.5">5</text>
<text x="125.1" y="129.1">6</text>
<text x="125.1" y="131.8">7</text>
<text x="129.2" y="127.6">3A</text>
<text x="129.2" y="130.3">3Y</text>
<text x="142.9" y="130.3">4A</text>
<text x="143" y="127.6">5Y</text>
<text x="148.3" y="131.8">8</text>
<text x="148.3" y="129.1">9</text>
<text x="148.3" y="126.5">10</text>
<text x="129.2" y="133">GND</text>
<text x="143" y="132.9">4Y</text>
<text x="79.8" y="138.5" transform="rotate(-90 79.8 138.5)">12</text>
<text x="50.9" y="163.6">8</text>
<text x="54.9" y="164.8">VIN</text>
<text x="62.9" y="164.8">VOUT</text>
<text x="71.4" y="163.6">1</text>
<text x="140" y="164.8">X1-1</text>
<text x="140" y="167.4">X1-2</text>
<text x="174.5" y="167.4">X4-1</text>
<text x="59.6" y="173.3">GND</text>
<text x="140" y="170.1">X1-3</text>
<text x="140" y="172.7">X1-4</text>
<text x="174.5" y="170.1">X4-2</text>
<text x="174.5" y="172.7">X4-3</text>
<text x="57.4" y="176.2" transform="rotate(-90 57.4 176.2)">2</text>
<text x="60.1" y="176.2" transform="rotate(-90 60.1 176.2)">3</text>
<text x="62.7" y="176.2" transform="rotate(-90 62.7 176.2)">6</text>
<text x="65.4" y="176.2" transform="rotate(-90 65.4 176.2)">7</text>
<text x="140" y="175.4">X1-5</text>
<text x="174.5" y="175.4">X4-4</text>
<text x="174.5" y="178">X4-5</text>
</g>
<g font-size="1.9" fill="#800000">
<text x="237.5" y="38.9" transform="rotate(-90 237.5 38.9)">+</text>
<text x="43.9" y="171.5" transform="rotate(-90 43.9 171.5)">+</text>
<text x="78.4" y="171.5" transform="rotate(-90 78.4 171.5)">+</text>
</g>
<g font-size="1.9" fill="#808080">
<text x="271.6" y="40.7">X3</text>
<text x="275.3" y="53.5" transform="rotate(-90 275.3 53.5)">CON_4X13L</text>
<text x="40.5" y="97.7" transform="rotate(-90 40.5 97.7)">SW1</text>
<text x="51.1" y="97.7" transform="rotate(-90 51.1 97.7)">ENCODER_BOURNS</text>
<text x="82.3" y="96.4" transform="rotate(-90 82.3 96.4)">SW1</text>
<text x="40.5" y="140.1" transform="rotate(-90 40.5 140.1)">SW2</text>
<text x="51.1" y="140.1" transform="rotate(-90 51.1 140.1)">ENCODER_BOURNS</text>
<text x="82.3" y="138.8" transform="rotate(-90 82.3 138.8)">SW2</text>
<text x="31.5" y="168">CON</text>
<text x="35.2" y="168">1</text>
<text x="29" y="174.6">CON_2X13L</text>
</g>
<g font-size="1.5" fill="#808080">
<text x="271.8" y="41.7" transform="rotate(-90 271.8 41.7)">1</text>
<text x="271.8" y="47" transform="rotate(-90 271.8 47)">3</text>
<text x="271.8" y="44.4" transform="rotate(-90 271.8 44.4)">2</text>
<text x="271.8" y="49.7" transform="rotate(-90 271.8 49.7)">4</text>
<text x="33.1" y="171.7" transform="rotate(-90 33.1 171.7)">2</text>
<text x="33.1" y="169" transform="rotate(-90 33.1 169)">1</text>
</g>
</svg>
